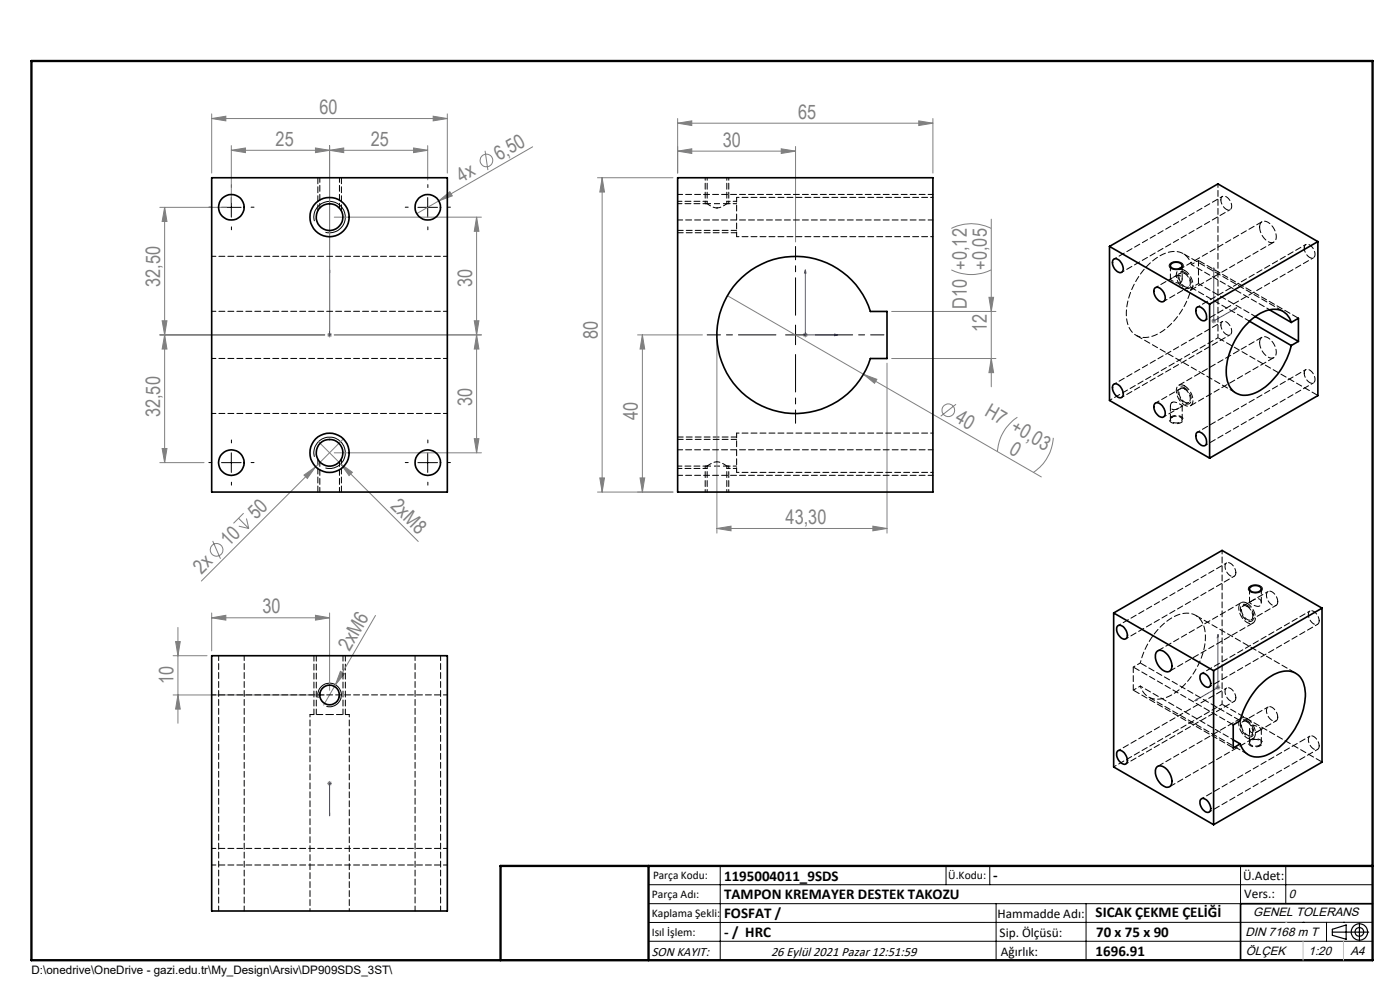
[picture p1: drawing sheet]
<svg xmlns="http://www.w3.org/2000/svg" width="297mm" height="210mm" viewBox="0 0 297 210" stroke-linecap="round" stroke-linejoin="round" font-family="sans-serif">
<g fill="none" stroke="#808080" stroke-width=".21">
<path d="M44.9 25.1l3-.4v.9zM44.9 24.2v12.5M44.9 25.1h50M49.1 31.9l3-.5v1zM49.1 30.9v12.1M49.1 31.9h41.6M66.9 31.4l3 .5-3 .5zM69.9 31.9l3-.5v1zM69.9 30.9v39.2M87.7 31.4l3 .5-3 .5zM90.7 30.9v7.3M91.9 24.7l3 .4-3 .5z"/>
<path d="M94.9 24.2v12.5M102.9 32l.6 4.1M113 31.1l-19.9 11.5M126.8 37.7h16M127.7 37.7l.5 3h-1zM127.7 37.7v66.7M143.8 26.1l3-.5v1zM143.8 32.1l3-.5v1zM143.8 25.1v11.6M143.8 26.1h54.1M143.8 32.1h25M165.7 31.6l3.1 .5-3.1 .5z"/>
<path d="M168.8 31.1v20.2M194.9 25.6l3 .5-3 .5zM197.9 25.1v11.6M33.9 44h14.2M34.9 44l.5 3h-1zM34.9 44v54.1M70.9 46.1h31.2M93.1 42.6l2.3-1.9 .6 .8zM93.1 42.6l-4.7 2.7M101.1 46.1v50M101.1 46.1l.5 3h-1zM201.8 57.2a9.6 9.6 0 0 0 8.5 0"/>
<path d="M201.8 48.5a9.3 9.3 0 0 1 8.5 0M210.3 46.5v35.5M33.9 71h35M34.4 68h1l-.5 3zM34.9 71l.5 3h-1zM69.4 71h1M69.6 70.7l.7 .7M69.9 70.5v1.1M70.3 70.7l-.7 .7M70.9 71h31.2M100.6 68h1l-.5 3zM101.1 71l.5 3h-1z"/>
<path d="M135.3 71h13.7M136.3 71l.5 3h-1zM136.3 71v33.4M152.1 72.1v41M154.3 62.7l66.6 38.5M170.3 71h1M170.5 70.7l.7 .7M170.9 70.5v1.1M171.2 70.7l-.7 .7M183.2 79.4l2.8 1.1-.5 .8zM188.2 77v36.1M189.2 76.1h22.1"/>
<path d="M189.2 66.1h22.1M209.8 63.1h1l-.5 3zM210.3 76.1l.5 2.9h-1zM257 68.1h1M257.1 67.7l.7 .7M257.5 67.6v1M257.8 67.7l-.7 .7M33.9 98.1h9.4M34.4 95.1h1l-.5 3zM67 99l-24.3 24.3M67.6 93.7l21.1 21.2M70.9 96.1h31.2"/>
<path d="M72.3 98.4l2.5 1.8-.8 .7zM72.8 93.1l-5.8 5.9M100.6 93.1h1l-.5 3zM202.8 85.8l-3.2 2.5M215.8 88.5a9.5 9.5 0 0 0-4.2 7.3M223.4 92.9a9.6 9.6 0 0 1-4.2 7.3M45.1 114.8l1.7 3.7M50.6 110l2.2 2.1M50.7 111.6l2.1 .5M51.7 108.9l-2.2 2.1M52.3 110l.5 2.1M64.5 100.8l2.5-1.8-1.8 2.5z"/>
<path d="M126.8 104.4h16M127.2 101.4h1l-.5 3zM135.8 101.4h1l-.5 3zM152.1 112.1l3-.5v1zM152.1 112.1h36.1M185.2 111.6l3 .5-3 .5zM36.7 139.1h7.2M37.3 136.1h.9l-.5 3zM37.7 133.1v20.3M44.9 131l3-.5v1zM44.9 130v8.1M44.9 131h25"/>
<path d="M66.9 130.5l3 .5-3 .5zM69.9 130v16.4M79.7 130.6l-11 19M36.7 147.4h32.2M37.7 147.4l.5 3h-.9zM72.2 142.4l.9 .5-1.9 2.4zM257.8 145.8h1.1M258 145.5l.7 .7M258.4 145.3v1M258.7 145.5l-.7 .7M69.4 166.2h1M69.6 165.8l.7 .7"/>
<path d="M69.9 165.7v1M70.3 165.8l-.7 .7"/>
<circle cx="103.2" cy="34" r="1.34"/>
<circle cx="201.2" cy="87" r="1.34"/>
<circle cx="45.9" cy="116.6" r="1.33"/>
</g>
<g fill="none" stroke="#000" stroke-width=".21">
<path d="M47 44h4.2M49.1 41.9v4.2M66.7 46.9a3.3 3.3 0 0 1 3-4.2 3.3 3.3 0 0 1 3.6 3.7 3.3 3.3 0 0 1-4.3 2.9M88.7 44h4.1M90.7 41.9v4.2M248.2 55.9a2.02 2.02 0 0 1 2.8 .3 1.33 1.33 0 0 1-1.9 1 .81 .81 0 0 1-.9-.4 .81 .81 0 0 1 0-.9zM166.7 71h4.2M168.8 69v4.1M47 98.1h4.2M49.1 96.1v4.1M66.7 96.9a3.3 3.3 0 0 1 3-4.2 3.3 3.3 0 0 1 3.5 3.7 3.3 3.3 0 0 1-4.2 2.9M88.7 98.1h4.1"/>
<path d="M90.7 96.1v4.1M264.9 124.6a1.94 1.94 0 0 1 2.9 .2 1.56 1.56 0 0 1-2.3 .9l-.7-.6zM67.5 148.1a2.51 2.51 0 0 1 2.2-3.2 2.51 2.51 0 0 1 2.7 2.8 2.51 2.51 0 0 1-3.1 2.2M137.6 187.7h153.6M137.6 191.7h153.6M137.6 199.7h153.6M152.8 183.7v20M200.7 183.7v4M210 183.7v4M211.3 191.7v12M230.4 191.7v12M263.2 183.7v20"/>
<path d="M272.8 183.7v8M276.4 195.6h.1M281.4 195.6v4.1M285 195.6h.1M291.2 195.6l-153.6 .1"/>
</g>
<path d="M251.3 57.8a.91 .91 0 0 0-1.1 0 .91 .91 0 0 0-.3 1.1 2.41 2.41 0 0 0 2.3 2.3 1.74 1.74 0 0 0 0-2.5l-.9-.9M251.3 82.3a.91 .91 0 0 0-1.1 0 .91 .91 0 0 0-.3 1.1 2.41 2.41 0 0 0 2.3 2.3 1.74 1.74 0 0 0 0-2.5l-.9-.9M264.6 128.4a2.7 2.7 0 0 1 1.2 3.1 1.11 1.11 0 0 1-1.7-.2 2.35 2.35 0 0 1-.6-3l.4-.1 .7 .2M264.6 152.9a2.7 2.7 0 0 1 1.2 3.1 1.11 1.11 0 0 1-1.7-.2 2.35 2.35 0 0 1-.6-3l.4-.1 .7 .2" fill="none" stroke="#000" stroke-width=".21" stroke-dasharray="1.3 .6" stroke-dashoffset=".4" stroke-linecap="butt"/>
<path d="M250.6 88.4a.71 .71 0 0 1 .4 .8 .71 .71 0 0 1-.7 .5 1.76 1.76 0 0 1-2.3-.6 1.59 1.59 0 0 1 2.4-.8l.2 .1M265.3 158.2a.71 .71 0 0 1-.5-.8 .71 .71 0 0 1 .8-.6 1.76 1.76 0 0 1 2.2 .7 1.59 1.59 0 0 1-2.3 .8l-.2-.1" fill="none" stroke="#000" stroke-width=".21" stroke-dasharray="1.3 .6" stroke-dashoffset=".7" stroke-linecap="butt"/>
<path d="M154.6 43.2h-5M154.6 98.9h-5" fill="none" stroke="#000" stroke-width=".21" stroke-dasharray="1.3 .6" stroke-linecap="butt"/>
<g fill="none" stroke="#000" stroke-width=".25">
<path d="M282.6 197.7h7.8M282.6 197.1l3-.9v3l-3-.8zM288.4 195.8v3.8M106.2 203.7h185"/>
<circle cx="288.4" cy="197.7" r="1.74"/>
<circle cx="288.4" cy="197.7" r=".93"/>
</g>
<g fill="none" stroke="#00f" stroke-width=".21">
<path d="M69.9 57.2v.7v-.7M69.9 57.2v13.8M170.9 57.2l.1 .7h-.3zM170.9 57.2v13.8h6.8M257.5 56.8l.1 .5-.2 .2zM257.5 56.8v11.3l4.9-2.8M69.9 70.9v.3zM69.9 71h.1M177.1 70.9l.6 .1-.6 .2zM261.9 65.4l.5-.1-.5 .4zM258.4 134.6l.1 .5-.3 .1zM258.4 134.6v11.2l-4.9 2.9"/>
<path d="M253.5 148.7l.5-.5v.3zM69.9 173.1v-.7v.7M69.9 166v.3zM69.9 166.2h.1M69.9 166.2v6.9"/>
</g>
<path d="M156.3 42.7h-2.1M154.2 99.4h2.1" fill="none" stroke="#000" stroke-width=".21" stroke-dasharray="1.3 .6" stroke-dashoffset=".5"/>
<path d="M150 42.7h-6.2M143.8 99.4h6.2" fill="none" stroke="#000" stroke-width=".21" stroke-dasharray="1.3 .6" stroke-dashoffset=".4"/>
<path d="M143.8 49.4h12.5M156.3 92.7h-12.5M66.6 139.1v12.5M73.3 151.6v-12.5" fill="none" stroke="#000" stroke-width=".21" stroke-dasharray="1.3 .6" stroke-dashoffset=".1"/>
<path d="M149.6 37.7v5.5M154.6 43.2v-5.5M149.6 98.9v5.5M154.6 104.4v-5.5" fill="none" stroke="#000" stroke-width=".21" stroke-dasharray="1.3 .6" stroke-dashoffset=".7"/>
<path d="M67.4 37.7v7M70.1 43.2h-.3M72.4 44.7v-7M72.4 44.7v-.1M67.4 97.4v7M72.4 104.4v-7" fill="none" stroke="#000" stroke-width=".21" stroke-dasharray="1.3 .6"/>
<path d="M164.6 71h-14.6M168.8 66.9v-14.6M168.8 75.2v14.6M172.9 71h14.6" fill="none" stroke="#000" stroke-width=".21" stroke-dasharray="15.2 1.3 1.3 1.3" stroke-dashoffset="7.3"/>
<g fill="none" stroke="#000" stroke-width=".21" stroke-dasharray="15.2 1.3 1.3 1.3">
<path d="M49.1 39.8v-.6M90.8 39.8v-.6M44.9 44h-.6M49.1 48.1v.6M53.3 44h.6M86.6 44h-.6M90.8 48.1v.6M94.9 44h.7M44.9 98.1h-.6M49.1 94v-.7M53.3 98.1h.6M86.6 98.1h-.6"/>
<path d="M90.8 94v-.7M94.9 98.1h.7M49.1 102.3v.6M90.8 102.3v.6"/>
</g>
<path d="M291.2 191.7h-28v12" fill="none" stroke="#000" stroke-width=".35"/>
<path d="M6.7 12.9h284.5v190.8h-284.5zM137.6 183.7v20M291.2 183.7h-185v20" fill="none" stroke="#000" stroke-width=".5"/>
<path d="M276.4 199.7v4M285 199.7v4" fill="none" stroke="#c0c0c0" stroke-width=".21"/>
<path d="M272.8 195.6h.1" fill="none" stroke="#c0c0c0" stroke-width=".25"/>
<g fill="#00f">
<path d="M253.5 148.7l.5-.2v-.3zM258.4 134.6l-.2 .6 .3-.1zM177.1 70.9l.6 .1-.6 .2zM170.9 57.2l.1 .7h-.3z"/>
<path d="M69.9 70.9v.3zM69.9 57.2v.7z"/>
<path d="M69.9 172.4v.7zM69.9 166v.3z"/>
<path d="M261.9 65.4l.5-.1-.5 .4zM257.5 56.8l.1 .5-.2 .2z"/>
</g>
<g fill="#808080">
<path d="M93.1 42.6l2.3-1.9 .6 .8z"/>
<path d="M64.5 100.8l2.5-1.8-1.8 2.5z"/>
<path d="M72.2 142.4l.9 .5-1.9 2.4z"/>
<path d="M72.3 98.4l2.5 1.8-.8 .7z"/>
<path d="M183.2 79.4l2.8 1.1-.5 .8z"/>
<path d="M185.2 111.6l3 .5-3 .5zM152.1 112.1l3-.5v1zM66.9 31.4l3 .5-3 .5zM49.1 31.9l3-.5v1zM87.7 31.4l3 .5-3 .5zM69.9 31.9l3-.5v1z"/>
<path d="M143.8 26.1l3-.5v1zM194.9 25.6l3 .5-3 .5zM44.9 25.1l3-.4v.9zM91.9 24.7l3 .4-3 .5z"/>
<path d="M143.8 32.1l3-.5v1zM165.7 31.6l3.1 .5-3.1 .5z"/>
<path d="M37.7 147.4l.5 3h-.9zM37.3 136.1h.9l-.5 3z"/>
<path d="M210.3 76.1l.5 2.9h-1zM209.8 63.1h1l-.5 3zM34.4 68h1l-.5 3zM34.9 44l.5 3h-1zM34.4 95.1h1l-.5 3zM34.9 71l.5 3h-1z"/>
<path d="M101.1 71l.5 3h-1zM100.6 93.1h1l-.5 3z"/>
<path d="M101.1 46.1l.5 3h-1zM100.6 68h1l-.5 3z"/>
<path d="M136.3 71l.5 3h-1zM135.8 101.4h1l-.5 3z"/>
<path d="M127.7 37.7l.5 3h-1zM127.2 101.4h1l-.5 3z"/>
<path d="M44.9 131l3-.5v1zM66.9 130.5l3 .5-3 .5z"/>
</g>
<g fill="none" stroke="#000" stroke-width=".35">
<path d="M44.9 37.7h50v66.7h-50zM143.8 37.7h54.1v66.7h-54.1zM156.4 59.8a16.7 16.7 0 0 1 28.2 6.3h3.6v10h-3.6a16.7 16.7 0 0 1-24.2 9.4 16.7 16.7 0 0 1-4-25.7zM235.4 52.3l21.2 12.2M235.4 52.3v32.6l21.2 12.3M236.2 55.1a1.2 1.2 0 0 1 1.7 .8 1.25 1.25 0 0 1-.1 1.9 2.04 2.04 0 0 1-1.6-2.7zM248.5 56a1.59 1.59 0 0 1 2.3 .3 1.34 1.34 0 0 1-2.2 .6l-.3-.5zM279.6 51.3l-21.2-12.3-23 13.3M279.6 51.3l-23 13.2M279.6 51.3v32.6l-23 13.3M245 61.1a1.43 1.43 0 0 1 1.9 1.1 1.2 1.2 0 0 1-.3 1.8 2.19 2.19 0 0 1-1.6-2.9zM253.9 65.3a1.43 1.43 0 0 1 1.9 1.1 1.16 1.16 0 0 1-.3 1.6 2.08 2.08 0 0 1-1.6-2.7z"/>
<path d="M256.6 64.5v32.7M265.1 68.1l8.8 5.2M266.3 67.2l9.1 5.2M269.3 65.7l4.6 2.7M273.9 68.4a3.8 3.8 0 0 0-5.4-2.4 14.8 14.8 0 0 0-8.1 10.5 6.9 6.9 0 0 0 1.2 6.5 4.7 4.7 0 0 0 5.8-.2 15.7 15.7 0 0 0 6.5-9.5M273.9 68.4l1.5-.9v4.9M275.4 72.4l-1.5 .9M236.2 81.6a1.39 1.39 0 0 1 1.9 1.1 1.01 1.01 0 0 1-.5 1.7 2.15 2.15 0 0 1-1.4-2.8zM245 85.6a1.2 1.2 0 0 1 1.8 .8 1.48 1.48 0 0 1 0 2.1 2.08 2.08 0 0 1-1.8-2.9zM253.9 91.8a1.15 1.15 0 0 1 1.6 .5 1.77 1.77 0 0 1 .2 2.2 1.92 1.92 0 0 1-2-2.3zM44.9 139.1h50v54.1h-50zM236.3 130v32.7l21.2 12.2"/>
<path d="M236.3 130l21.2 12.3M237.1 132.8a1.2 1.2 0 0 1 1.7 .8 1.26 1.26 0 0 1-.1 2 2.04 2.04 0 0 1-1.6-2.8zM245.4 138.2a1.4 1.4 0 0 1 2 .4 3.1 3.1 0 0 1 .9 3.7 1.59 1.59 0 0 1-2.2-.7 2.94 2.94 0 0 1-.7-3.4zM265.3 124.5a1.64 1.64 0 0 1 2.2 .3 1.4 1.4 0 0 1-2.4 .4v-.4zM280.5 129v32.7l-23 13.2M280.5 129l-23 13.3M280.5 129l-21.2-12.2-23 13.2M237.1 159.3a1.39 1.39 0 0 1 1.9 1.2 1.01 1.01 0 0 1-.5 1.6 2.15 2.15 0 0 1-1.4-2.8zM254.7 143a1.39 1.39 0 0 1 1.9 1.1 1.01 1.01 0 0 1-.4 1.7 2.15 2.15 0 0 1-1.5-2.8zM257.5 142.3v32.6M261.6 156.9l1.5 .9M267 145.6a8.5 8.5 0 0 1 6.4-3.3 4 4 0 0 1 3.5 4.2 15.1 15.1 0 0 1-7.8 13.5 4 4 0 0 1-6-2.2l-1.5 .9v-4.9l1.5-.9a17.2 17.2 0 0 1 3.9-7.3z"/>
<path d="M245.4 162.7a1.8 1.8 0 0 1 2.5 1 2.47 2.47 0 0 1 .2 3.2 2.4 2.4 0 0 1-2.7-1.8 2.38 2.38 0 0 1 0-2.4zM254.7 169.6a1.2 1.2 0 0 1 1.8 .8 1.26 1.26 0 0 1-.2 1.9 2.07 2.07 0 0 1-1.6-2.7z"/>
<circle cx="49.1" cy="44" r="2.7"/>
<circle cx="69.9" cy="46" r="2.84"/>
<circle cx="69.9" cy="46" r="4.2"/>
<circle cx="90.8" cy="44" r="2.7"/>
<circle cx="49.1" cy="98.1" r="2.71"/>
<circle cx="69.9" cy="96.1" r="2.83"/>
<circle cx="69.9" cy="96.1" r="4.2"/>
<circle cx="90.7" cy="98.1" r="2.71"/>
<circle cx="69.9" cy="147.4" r="2.08"/>
</g>
<g fill="none" stroke="#000" stroke-width=".21" stroke-dasharray="1.3 .6" stroke-dashoffset=".4">
<path d="M94.9 54.4h-50M150 43.2l1.3 .7 .8 .2M150 43.2h-6.2M152.1 44.1l1.1-.3 1-.6M259 42.4a.75 .75 0 0 1 .5-.8 .75 .75 0 0 1 .9 .3 1.9 1.9 0 0 1 .6 2.6 1.94 1.94 0 0 1-2-2.1M276.7 52.6a.75 .75 0 0 1 .5-.8 .75 .75 0 0 1 .9 .3 1.9 1.9 0 0 1 .5 2.6 1.94 1.94 0 0 1-1.9-2.1M94.9 66h-50M94.9 76h-50M246.9 63.9l5.3-3M259 68.9a.75 .75 0 0 1 .5-.8 .75 .75 0 0 1 .9 .3 1.9 1.9 0 0 1 .6 2.6 1.94 1.94 0 0 1-2-2.1M276.7 79.2a.75 .75 0 0 1 .5-.9 .75 .75 0 0 1 .9 .3 1.9 1.9 0 0 1 .5 2.6 1.94 1.94 0 0 1-1.9-2M44.9 87.7h50"/>
<path d="M143.8 98.9h6.2M250.5 82.4l-5.3 3.1M262.2 121.5a1.94 1.94 0 0 0-2-2.1 1.95 1.95 0 0 0 1.1 2.8l.4 .1 .3-.2 .2-.6M265.4 131.5l5.3-3.1M279.9 131.7a1.94 1.94 0 0 0-2-2.1 1.95 1.95 0 0 0 1 2.9l.6-.1 .3-.3 .1-.4M94.9 147.4h-50M262.2 148a1.94 1.94 0 0 0-2-2.1 1.95 1.95 0 0 0 1.1 2.9h.5l.3-.3 .1-.5M269 150l-5.3 3M279.9 158.2a1.94 1.94 0 0 0-2-2 1.95 1.95 0 0 0 1 2.8h.4l.4-.1 .2-.7M94.9 180h-50M94.9 183.5h-50"/>
</g>
<g fill="none" stroke="#000" stroke-width=".21" stroke-dasharray="1.3 .6" stroke-dashoffset=".1">
<path d="M143.8 48.9h12.5M248.3 56.3v2.9M250.8 59.2v-2.9M251.3 57.4a1.13 1.13 0 0 0-1.4-.1 1.13 1.13 0 0 0-.3 1.4 3.4 3.4 0 0 0 2.5 3 1.29 1.29 0 0 0 .9-2 4 4 0 0 0-1.7-2.3M267.2 48.2a1.13 1.13 0 0 1 .7-1.3 1.13 1.13 0 0 1 1.4 .4 3.4 3.4 0 0 1 1.3 3.7 1.29 1.29 0 0 1-2.2-.2 4 4 0 0 1-1.2-2.6M254.2 60.2v-4.9M267.2 72.7a1.13 1.13 0 0 1 .7-1.3 1.13 1.13 0 0 1 1.4 .4 3.4 3.4 0 0 1 1.3 3.7 1.29 1.29 0 0 1-2.2-.2 4 4 0 0 1-1.2-2.6M156.3 93.2h-12.5M248.3 86.1v2.9M250.8 89v-2.9M251.3 81.9a1.13 1.13 0 0 0-1.4-.1 1.13 1.13 0 0 0-.3 1.4 3.4 3.4 0 0 0 2.5 3 1.29 1.29 0 0 0 .9-2 4 4 0 0 0-1.7-2.3M67.1 139.1v12.5"/>
<path d="M264.6 128a3.5 3.5 0 0 1 1.5 3.8 1.29 1.29 0 0 1-2.1-.2 3 3 0 0 1-.9-3.6l.7-.3 .8 .3M265.1 124.9v2.9M267.6 127.8v-2.9M72.8 151.6v-12.5M240.4 146.4v-4.9M264.6 152.5a3.5 3.5 0 0 1 1.5 3.8 1.29 1.29 0 0 1-2.1-.2 3 3 0 0 1-.9-3.6l.7-.3 .8 .3M265.1 154.7v2.9M267.6 157.6v-2.9"/>
</g>
<g fill="none" stroke="#000" stroke-width=".21" stroke-dasharray="1.3 .6" stroke-dashoffset=".7">
<path d="M150 37.7v5.5M154.2 43.2v-5.5M238 57.7l23-13.2M259.3 41.7l-22.9 13.2M277 51.9l-23 13.2M255.7 68l22.9-13.3M259.3 68.2l-22.9 13.3M277 78.4l-23 13.3M150 98.9v5.5M235.4 84.9l23-13.2M238 84.3l23-13.3M255.7 94.5l22.9-13.3"/>
<path d="M154.2 104.4v-5.5M260.2 119.4l-23 13.3M238.9 135.5l22.9-13.3M277.9 129.6l-23 13.3M241.9 145.5l19.7 11.4M256.5 145.7l23-13.3M259.3 149.4l-23 13.3M260.2 145.9l-23 13.3M277.9 156.2l-23 13.2M238.9 162l22.9-13.2M256.5 172.2l23-13.2"/>
</g>
<path d="M156.3 50.2h41.6M197.9 41.9h-41.6M252.8 56.1a3.8 3.8 0 0 0-5.5-2.4 15.1 15.1 0 0 0-8.3 11.9 5.4 5.4 0 0 0 2.2 5.6 5.9 5.9 0 0 0 6.1-1.4 16.4 16.4 0 0 0 5.5-8.8M197.9 91.9h-41.6M156.3 100.2h41.6M65.8 151.6v41.6M241.9 140.6a15.2 15.2 0 0 1 7.7-10 4 4 0 0 1 6.1 3.6 15.2 15.2 0 0 1-7.8 13.5 4.1 4.1 0 0 1-5.6-1.2l-.4-1M74.1 193.2v-41.6" fill="none" stroke="#000" stroke-width=".21" stroke-dasharray="1.3 .6" stroke-dashoffset=".8"/>
<path d="M254.2 55.3l21.3 12.2M241 71.1l21.2 12.3M272.2 66l-21.2-12.2M279.6 83.9l-21.2-12.2M243.7 147.9l21.2 12.2M259.3 149.4l21.2 12.2M261.6 153.7l-21.2-12.2M261.6 158.6l-21.2-12.2M263.1 152.9l-21.2-12.3M274.9 142.8l-21.2-12.3" fill="none" stroke="#000" stroke-width=".21" stroke-dasharray="1.3 .6" stroke-dashoffset="-.2"/>
<path d="M250.5 57.9l-1.6 .9M254.2 55.3l-1.4 .8M252.8 61l1.4-.8M250.6 86.3l1.6-.9M265.2 127.7l-1.5 .8M240.4 141.5l1.5-.9M241.9 145.5l-1.5 .9M265.4 156l1.5-.9" fill="none" stroke="#000" stroke-width=".21" stroke-dasharray="1.3 .6" stroke-dashoffset=".9"/>
<path d="M156.3 43.2h-2.1M258.4 71.7v-32.7M154.2 98.9h2.1M259.3 116.7v32.7M65.8 151.6h4.1M69.9 151.6h4.2" fill="none" stroke="#000" stroke-width=".21" stroke-dasharray="1.3 .6" stroke-dashoffset=".5"/>
<g fill="none" stroke="#000" stroke-width=".21" stroke-dasharray="1.3 .6" stroke-dashoffset=".2">
<path d="M143.8 46.7h54.1M197.9 41.2h-54.1M251.3 58a.83 .83 0 0 0-1.1 .1 .83 .83 0 0 0 0 1.1 2 2 0 0 0 1.9 1.7 1.55 1.55 0 0 0-.1-2.3l-.7-.6M265.1 68.1l-12.3-7.1M154.2 98.9a2.86 2.86 0 0 0-4.2 0M197.9 95.4h-54.1M251.3 82.5a.83 .83 0 0 0-1.1 .1 .83 .83 0 0 0 0 1.1 2 2 0 0 0 1.9 1.7 1.55 1.55 0 0 0-.1-2.3l-.7-.6M143.8 100.8h54.1M46.4 139.1v54.1M88.1 139.1v54.1M264.6 128.6a2.1 2.1 0 0 1 .9 2.8 1.64 1.64 0 0 1-2-1.3 1.01 1.01 0 0 1 .6-1.6l.5 .1M271.1 127.6a2.1 2.1 0 0 0-2-2.2 1.64 1.64 0 0 0 .2 2.4 1.01 1.01 0 0 0 1.7 .3l.1-.5"/>
<path d="M264.6 153.1a2.1 2.1 0 0 1 .9 2.8 1.64 1.64 0 0 1-2-1.3 1.01 1.01 0 0 1 .6-1.6l.5 .1M271.1 152.1a2.1 2.1 0 0 0-2-2.2 1.64 1.64 0 0 0 .2 2.4 1.01 1.01 0 0 0 1.7 .3l.1-.5M51.8 193.2v-54.1M93.5 193.2v-54.1"/>
</g>
<g fill="none" stroke="#000" stroke-width=".21" stroke-dasharray="1.3 .6" stroke-dashoffset=".3">
<path d="M67.8 37.7v6.4M72 44.1v-6.4M156.3 50.2v-8.3M250.4 60a.86 .86 0 0 0 .3-1.2 .86 .86 0 0 0-1.1-.3l-1.3 .7a2.36 2.36 0 0 0 2.1 .8M254.2 60.2l12.1 6.9M67.8 98v6.4M248.7 85.3a2.79 2.79 0 0 1 2.1 .8 2.94 2.94 0 0 1-2.1 .7 .92 .92 0 0 1 0-1.5M248.7 88.5a1.58 1.58 0 0 1 2.1 .4 1.37 1.37 0 0 1-2.1 .6l-.4-.4 .1-.3 .3-.3M72 104.4v-6.4M156.3 100.2v-8.3M265.4 127.5l-.3 .2a2.2 2.2 0 0 0 2.1 .8 .86 .86 0 0 0 .3-1.2 .86 .86 0 0 0-1.2-.2l-.9 .4M67.9 147.5v-.7"/>
<path d="M72 147.4l-.1 .6M267.2 154.9l-.3 .2a1.04 1.04 0 0 1-1 .4 1.04 1.04 0 0 1-.8-.8 .83 .83 0 0 1 .4-.8 .83 .83 0 0 1 1 .1l1 .6-.3 .3M267.2 158.1a1.58 1.58 0 0 1-2.1-.5 1.37 1.37 0 0 1 2.1-.5l.4 .4-.1 .3-.3 .3"/>
</g>
<path d="M152.2 44.1h-.1M267.7 47l-17.6 10.2M252.6 61.6l17.6-10.2M267.7 71.5l-17.6 10.2M152.1 98h.1M252.6 86.1l17.6-10.2M263.3 127.8l-17.7 10.2M72 147.3v.1M248.1 142.4l17.7-10.2M263.3 152.3l-17.7 10.2M248.1 166.9l17.7-10.2" fill="none" stroke="#000" stroke-width=".21" stroke-dasharray="1.3 .6"/>
<path d="M248.5 59.1l-3.3 1.9M252.8 56.1l16.5 9.6M246.9 88.4l3.3-1.9M269 125.5l-3.3 1.9M267.4 154.8l3.3-1.9" fill="none" stroke="#000" stroke-width=".21" stroke-dasharray="1.3 .6" stroke-dashoffset=".6"/>
<g font-size="4.2" fill="#808080">
<text x="67.8" y="24.2">60</text>
<text x="169.3" y="25.2">65</text>
<text x="58.5" y="30.9">25</text>
<text x="78.6" y="30.9">25</text>
<text x="105.9" y="34.2" transform="rotate(-30 105.9 34.2)">6,50</text>
<text x="153.3" y="31.1">30</text>
<text x="97.9" y="38.8" transform="rotate(-30 97.9 38.8)">4x</text>
<text x="209.3" y="57.2" transform="rotate(-90 209.3 57.2)">+0,05</text>
<text x="34" y="60.8" transform="rotate(-90 34 60.8)">32,50</text>
<text x="100.2" y="60.9" transform="rotate(-90 100.2 60.9)">30</text>
<text x="205.1" y="65.5" transform="rotate(-90 205.1 65.5)">D10 +0,12</text>
<text x="126.8" y="71.9" transform="rotate(-90 126.8 71.9)">80</text>
<text x="209.3" y="70.4" transform="rotate(-90 209.3 70.4)">12</text>
<text x="34" y="88.5" transform="rotate(-90 34 88.5)">32,50</text>
<text x="100.2" y="86.1" transform="rotate(-90 100.2 86.1)">30</text>
<text x="135.3" y="89" transform="rotate(-90 135.3 89)">40</text>
<text x="202.4" y="89.4" transform="rotate(30 202.4 89.4)">40</text>
<text x="208.7" y="88.1" transform="rotate(30 208.7 88.1)">H7 +0,03</text>
<text x="213.9" y="96" transform="rotate(30 213.9 96)">0</text>
<text x="82.7" y="107.5" transform="rotate(45 82.7 107.5)">2xM8</text>
<text x="54.3" y="110.3" transform="rotate(-45 54.3 110.3)">50</text>
<text x="166.7" y="111.1">43,30</text>
<text x="48.6" y="116.1" transform="rotate(-45 48.6 116.1)">10</text>
<text x="42.7" y="121.9" transform="rotate(-45 42.7 121.9)">2x</text>
<text x="55.7" y="130.1">30</text>
<text x="74.1" y="138.3" transform="rotate(-60 74.1 138.3)">2xM6</text>
<text x="36.8" y="145.2" transform="rotate(-90 36.8 145.2)">10</text>
</g>
<g font-size="3.2">
<text x="153.6" y="186.8">1195004011_9SDS</text>
<text x="153.6" y="190.8">TAMPON KREMAYER DESTEK TAKOZU</text>
<text x="210.7" y="186.6">-</text>
<text x="153.6" y="194.8">FOSFAT /</text>
<text x="232.4" y="194.5">SICAK ÇEKME ÇELİĞİ</text>
<text x="153.6" y="198.8">- / HRC</text>
<text x="232.4" y="202.8">1696.91</text>
<text x="232.5" y="198.8">70 x 75 x 90</text>
</g>
<g font-size="2.8">
<text x="263.7" y="186.7">Ü.Adet:</text>
<text x="263.9" y="190.5">Vers.:</text>
<text x="211.6" y="194.8">Hammadde Adı:</text>
<text x="138.3" y="202.8">SON KAYIT:</text>
<text x="163.6" y="202.8">26 Eylül 2021 Pazar 12:51:59</text>
<text x="212.1" y="198.7">Sip. Ölçüsü:</text>
<text x="212.3" y="202.7">Ağırlık:</text>
</g>
<g font-size="2.6">
<text x="273.4" y="190.4">0</text>
<text x="265.9" y="194.4">GENEL TOLERANS</text>
<text x="264.2" y="198.5">DIN 7168 m T</text>
<text x="264.3" y="202.6">ÖLÇEK</text>
<text x="277.6" y="202.6">1:20</text>
<text x="286.5" y="202.6">A4</text>
</g>
<g font-size="2.5">
<text x="138.3" y="190.5">Parça Adı:</text>
<text x="138.5" y="186.5">Parça Kodu:</text>
<text x="201.2" y="186.5">Ü.Kodu:</text>
<text x="138.3" y="194.5">Kaplama Şekli:</text>
<text x="138.3" y="198.6">Isıl İşlem:</text>
<text x="6.7" y="206.7">D:\onedrive\OneDrive - gazi.edu.tr\My_Design\Arsiv\DP909SDS_3ST\</text>
</g>
</svg>
